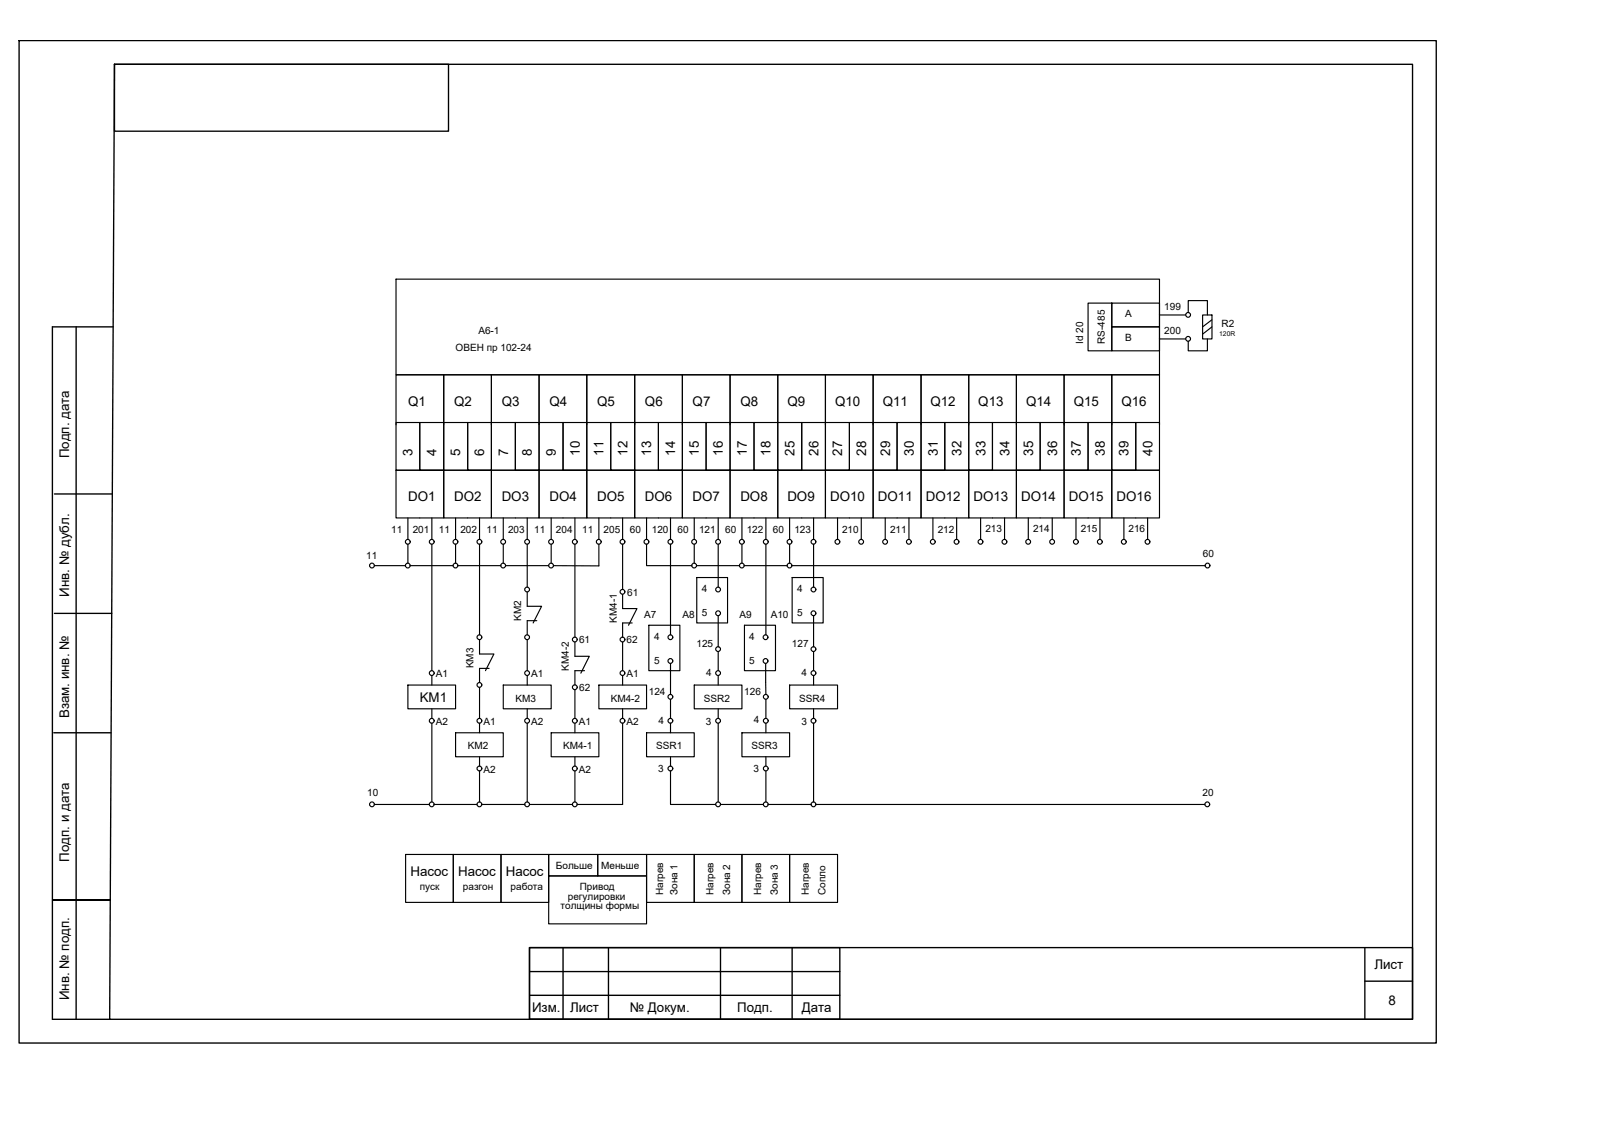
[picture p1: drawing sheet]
<svg xmlns="http://www.w3.org/2000/svg" width="297mm" height="210mm" viewBox="0 0 297 210" stroke-linecap="round" stroke-linejoin="round" font-family="sans-serif">
<g fill="none" stroke="#000" stroke-width=".25">
<path d="M3.5 7.5h263v185.9h-263zM21.2 11.9h240.9v177.1h-241.8zM21.2 11.9h62v12.4h-62zM14.1 60.6v128.4M21 60.6h-11.3v128.4h10.6M10.1 91.6h10.6M10.1 113.7h10.6M10 135.9h10.6M9.8 166.9h10.7M98.2 175.7h163.9v13.3h-163.9zM98.2 175.7h57.6v13.3h-57.6zM104.5 175.7v13.3"/>
<path d="M112.9 175.7v13.3M133.7 175.7v13.3M147 175.7v13.3M253.2 175.7v13.3M98.2 184.6h57.6M98.2 180.2h57.6M253.2 181.9h8.9"/>
</g>
<g fill="none" stroke="#000" stroke-width=".21">
<path d="M73.5 51.8h141.6v17.7h-141.6zM201.9 56.2h4.4v8.9h-4.4zM206.3 56.2h8.8v4.4h-8.8zM215.1 58.4h4.9M220.5 58v-2.3h3.5v2.7M223.1 58.4h1.8v4.5h-1.8zM224.9 59.3l-1.8 1.3M73.5 78.3h4.4v8.9h-4.4zM77.9 78.3v8.9h4.4v8.8h-8.8v-8.8h8.8v-8.9zM82.3 78.3v-8.8h-8.8v9.3M82.3 78.3h4.5v8.9h-4.5zM86.8 78.3v8.9h4.4v8.8h-8.9v-8.8h8.9v-8.9z"/>
<path d="M91.2 78.3v-8.8h-8.9v9.3M91.2 78.3h4.4v8.9h-4.4zM95.6 78.3v8.9h4.4v8.8h-8.8v-8.8h8.8v-8.9zM100 78.3v-8.8h-8.8v9.3M100 78.3h4.5v8.9h-4.5zM104.5 78.3v8.9h4.4v8.8h-8.9v-8.8h8.9v-8.9zM108.9 78.3v-8.8h-8.9v9.3M108.9 78.3h4.4v8.9h-4.4zM113.3 78.3v8.9h4.5v8.8h-8.9v-8.8h8.9v-8.9zM117.8 78.3v-8.8h-8.9v9.3M117.8 78.3h4.4v8.9h-4.4zM122.2 78.3v8.9h4.4v8.8h-8.8v-8.8h8.8v-8.9z"/>
<path d="M126.6 78.3v-8.8h-8.8v9.3M126.6 78.3h4.4v8.9h-4.4zM131 78.3v8.9h4.5v8.8h-8.9v-8.8h8.9v-8.9zM135.5 78.3v-8.8h-8.9v9.3M135.5 78.3h4.4v8.9h-4.4zM135.5 78.8v-9.3h8.8v8.8v-8.8h8.8v9.3M139.9 78.3v8.9h4.4v8.8h-8.8v-8.8h8.8v-8.9zM144.3 78.3v8.9h8.8v8.8h-8.8v-8.8h4.4v-8.9zM148.7 78.3h4.4v8.9h-4.4zM153.1 78.3v8.9h8.9v8.8h-8.9v-8.8h4.5v-8.9zM153.1 78.3v-8.8h8.9v9.3M157.6 78.3h4.4v8.9h-4.4z"/>
<path d="M162 78.3v8.9h8.9v8.8h-8.9v-8.8h4.4v-8.9zM162 78.3v-8.8h8.9v9.3M166.4 78.3h4.5v8.9h-4.5zM170.9 78.3v8.9h8.8v8.8h-8.8v-8.8h4.4v-8.9zM170.9 78.3v-8.8h8.8v9.3M175.3 78.3h4.4v8.9h-4.4zM179.7 78.3v8.9h8.9v8.8h-8.9v-8.8h4.4v-8.9zM179.7 78.3v-8.8h8.9v9.3M184.1 78.3h4.5v8.9h-4.5zM188.6 78.3v8.9h8.8v8.8h-8.8v-8.8h4.4v-8.9zM188.6 78.3v-8.8h8.8v9.3M193 78.3h4.4v8.9h-4.4z"/>
<path d="M197.4 78.3v8.9h8.9v8.8h-8.9v-8.8h4.5v-8.9zM197.4 78.3v-8.8h8.9v9.3M201.9 78.3h4.4v8.9h-4.4zM206.3 78.3v8.9h8.8v8.8h-8.8v-8.8h4.4v-8.9zM206.3 78.3v-8.8h8.8v9.3M206.3 60.6h8.8v4.5h-8.8zM210.7 78.3h4.4v8.9h-4.4zM215.1 62.9h4.9M224 62.9v2.2h-3.5v-1.8M224.9 60.6l-1.8 1.4M75.7 96v4M80.1 96v4"/>
<path d="M84.5 96v4M89 96v4M93.4 96v4M97.8 96v4M102.3 96v4M106.7 96v4M111.1 96v4M115.5 96v4M120 96v4M124.4 96v4M128.8 96v4M133.3 96v4"/>
<path d="M137.7 96v4M142.1 96v4M146.5 96v4M150.9 96v4M155.4 96v4M159.8 96v4M164.2 96v4M168.6 96v4M173.1 96v4M177.5 96v4M181.9 96v4M186.4 96v4"/>
<path d="M190.8 96v4M195.2 96v4M199.6 96v4M204.1 96v4M208.5 96v4M212.9 96v4M69.5 104.9h5.8M75.7 100.9v3.6M76.1 104.9h8M80.1 100.9v23.5M84.5 100.9v3.6M85 104.9h7.9"/>
<path d="M89 118.6v2.7h2.6l-1.5 3.1M89 100.9v16.8M93.4 100.9v3.6M93.8 104.9h8M97.8 109.8v2.6h2.7l-1.6 3.1M97.8 100.9v8M97.8 118.6v5.8M99.6 115.1h-1.8v2.6M102.3 100.9v3.6M106.7 119.1v2.6h2.6l-1.5 3.1M106.7 100.9v17.3M111.1 100.9v4h-8.4"/>
<path d="M115.5 110.2v2.6h2.7l-1.6 3.1M115.5 100.9v8.4M115.5 119.1v5.3M117.3 115.5h-1.8v2.7M120 100.9v3.9M120 104.9h8.4M120.4 115.9h5.7v8.5h-5.7zM124.4 100.9v16.8M128.8 100.9v3.6M129.3 107.1h5.7v8.4h-5.7zM129.3 104.9h7.9M133.3 100.9v8"/>
<path d="M133.3 114.2v5.8M137.7 100.9v3.6M138.1 115.9h5.8v8.5h-5.8zM138.1 104.9h8M142.1 100.9v16.8M146.5 100.9v3.6M147 107.1h5.7v8.4h-5.7zM147 104.9h76.6M150.9 100.9v8M150.9 114.2v5.8M75.7 127h8.8v4.4h-8.8zM80.1 125.3v1.7"/>
<path d="M80.1 131.4v1.8M80.1 134.1v14.6M84.5 135.9h8.9v4.4h-8.9zM89 127.5v5.7M89 134.1v1.8M90.7 123.9h-1.7v2.7M93.4 127h8.9v4.4h-8.9zM97.8 125.3v1.7M97.8 131.4v1.8M97.8 134.1v14.6M102.3 135.9h8.8v4.4h-8.8zM106.7 127.9v5.3"/>
<path d="M106.7 134.1v1.8M108.4 124.4h-1.7v2.6M111.1 127h8.9v4.4h-8.9zM115.5 125.3v1.7M115.5 131.4v1.8M115.5 134.1v15.1h-8.4M120 135.9h8.8v4.4h-8.8zM124.4 123v5.8M124.4 129.7v3.5M124.4 134.1v1.8M128.8 127h8.9v4.4h-8.9zM133.3 120.8v3.6"/>
<path d="M133.3 125.3v1.7M133.3 131.4v1.8M133.3 134.1v14.6M137.7 135.9h8.8v4.4h-8.8zM142.1 123v5.8M142.1 129.7v3.5M142.1 134.1v1.8M146.5 127h8.9v4.4h-8.9zM150.9 120.8v3.6M150.9 125.3v1.7M150.9 131.4v1.8M150.9 134.1v14.6"/>
<path d="M69.5 149.2h10.2M75.3 158.4h8.8v8.9h-8.8zM80.5 149.2h8M84.1 158.4h8.8v8.9h-8.8zM89 140.3v1.8M89 142.9v5.8M89.4 149.2h8M92.9 158.4h8.9v8.9h-8.9zM98.2 149.2h8M101.8 158.4h9.1v4h-9.1zM106.7 140.3v1.8M106.7 142.9v5.8"/>
<path d="M110.9 158.4h9.1v4h-9.1zM120 158.4h8.8v8.9h-8.8zM124.4 140.3v1.8M124.4 142.9v6.2M124.4 149.2h8.4M128.8 158.4h8.9v8.9h-8.9zM133.7 149.2h7.9M137.7 158.4h8.8v8.9h-8.8zM142.1 140.3v1.8M142.1 142.9v5.8M142.5 149.2h8M146.5 158.4h8.9v8.9h-8.9z"/>
<path d="M151.4 149.2h72.1M101.8 162.4h18.2v8.9h-18.2z"/>
<circle cx="220.4" cy="58.4" r=".44"/>
<circle cx="220.4" cy="62.8" r=".44"/>
<circle cx="69" cy="104.9" r=".44"/>
<circle cx="75.7" cy="100.5" r=".44"/>
<circle cx="75.7" cy="104.9" r=".44"/>
<circle cx="80.1" cy="100.5" r=".44"/>
<circle cx="84.5" cy="104.9" r=".44"/>
<circle cx="84.5" cy="100.5" r=".44"/>
<circle cx="88.9" cy="100.5" r=".44"/>
<circle cx="88.9" cy="118.2" r=".44"/>
<circle cx="93.4" cy="100.5" r=".44"/>
<circle cx="93.4" cy="104.9" r=".44"/>
<circle cx="97.8" cy="118.2" r=".44"/>
<circle cx="97.8" cy="100.5" r=".44"/>
<circle cx="97.8" cy="109.3" r=".44"/>
<circle cx="102.2" cy="100.5" r=".44"/>
<circle cx="102.2" cy="104.9" r=".44"/>
<circle cx="106.6" cy="100.5" r=".44"/>
<circle cx="106.6" cy="118.6" r=".44"/>
<circle cx="111.1" cy="100.5" r=".44"/>
<circle cx="115.5" cy="109.7" r=".44"/>
<circle cx="115.5" cy="100.5" r=".44"/>
<circle cx="115.5" cy="118.6" r=".44"/>
<circle cx="119.9" cy="100.5" r=".44"/>
<circle cx="124.4" cy="100.5" r=".44"/>
<circle cx="124.4" cy="118.2" r=".44"/>
<circle cx="128.8" cy="100.5" r=".44"/>
<circle cx="128.8" cy="104.9" r=".44"/>
<circle cx="133.2" cy="113.7" r=".44"/>
<circle cx="133.2" cy="100.5" r=".44"/>
<circle cx="133.2" cy="109.3" r=".44"/>
<circle cx="137.6" cy="100.5" r=".44"/>
<circle cx="137.6" cy="104.9" r=".44"/>
<circle cx="142" cy="118.2" r=".44"/>
<circle cx="142.1" cy="100.5" r=".44"/>
<circle cx="146.5" cy="100.5" r=".44"/>
<circle cx="146.5" cy="104.9" r=".44"/>
<circle cx="150.9" cy="109.3" r=".44"/>
<circle cx="150.9" cy="100.5" r=".44"/>
<circle cx="150.9" cy="113.7" r=".44"/>
<circle cx="155.4" cy="100.5" r=".44"/>
<circle cx="159.8" cy="100.5" r=".44"/>
<circle cx="164.2" cy="100.5" r=".44"/>
<circle cx="168.6" cy="100.5" r=".44"/>
<circle cx="173.1" cy="100.5" r=".44"/>
<circle cx="177.5" cy="100.5" r=".44"/>
<circle cx="181.9" cy="100.5" r=".44"/>
<circle cx="186.4" cy="100.5" r=".44"/>
<circle cx="190.8" cy="100.5" r=".44"/>
<circle cx="195.2" cy="100.5" r=".44"/>
<circle cx="199.6" cy="100.5" r=".44"/>
<circle cx="204.1" cy="100.5" r=".44"/>
<circle cx="208.5" cy="100.5" r=".44"/>
<circle cx="212.9" cy="100.5" r=".44"/>
<circle cx="224" cy="104.9" r=".44"/>
<circle cx="80.1" cy="133.7" r=".44"/>
<circle cx="80.1" cy="124.8" r=".44"/>
<circle cx="88.9" cy="127" r=".44"/>
<circle cx="88.9" cy="133.7" r=".44"/>
<circle cx="97.8" cy="124.8" r=".44"/>
<circle cx="97.8" cy="133.7" r=".44"/>
<circle cx="106.6" cy="127.4" r=".44"/>
<circle cx="106.6" cy="133.7" r=".44"/>
<circle cx="115.5" cy="124.8" r=".44"/>
<circle cx="115.5" cy="133.7" r=".44"/>
<circle cx="124.4" cy="122.6" r=".44"/>
<circle cx="124.4" cy="129.2" r=".44"/>
<circle cx="124.4" cy="133.7" r=".44"/>
<circle cx="133.2" cy="120.4" r=".44"/>
<circle cx="133.2" cy="124.8" r=".44"/>
<circle cx="133.2" cy="133.7" r=".44"/>
<circle cx="142" cy="122.6" r=".44"/>
<circle cx="142.1" cy="129.2" r=".44"/>
<circle cx="142.1" cy="133.7" r=".44"/>
<circle cx="150.9" cy="133.7" r=".44"/>
<circle cx="150.9" cy="124.8" r=".44"/>
<circle cx="150.9" cy="120.4" r=".44"/>
<circle cx="69" cy="149.1" r=".44"/>
<circle cx="80.1" cy="149.1" r=".44"/>
<circle cx="88.9" cy="149.1" r=".44"/>
<circle cx="88.9" cy="142.5" r=".44"/>
<circle cx="97.8" cy="149.1" r=".44"/>
<circle cx="106.6" cy="142.5" r=".44"/>
<circle cx="106.6" cy="149.1" r=".44"/>
<circle cx="124.4" cy="142.5" r=".44"/>
<circle cx="133.2" cy="149.1" r=".44"/>
<circle cx="142.1" cy="142.5" r=".44"/>
<circle cx="142.1" cy="149.1" r=".44"/>
<circle cx="150.9" cy="149.1" r=".44"/>
<circle cx="224" cy="149.1" r=".44"/>
</g>
<g font-size="2.5">
<text x="75.7" y="75.2">Q1</text>
<text x="84.3" y="75.2">Q2</text>
<text x="93.1" y="75.2">Q3</text>
<text x="102" y="75.2">Q4</text>
<text x="110.8" y="75.2">Q5</text>
<text x="119.7" y="75.2">Q6</text>
<text x="128.5" y="75.2">Q7</text>
<text x="137.4" y="75.2">Q8</text>
<text x="146.1" y="75.2">Q9</text>
<text x="154.9" y="75.2">Q10</text>
<text x="163.8" y="75.2">Q11</text>
<text x="172.6" y="75.2">Q12</text>
<text x="181.5" y="75.2">Q13</text>
<text x="190.4" y="75.2">Q14</text>
<text x="199.2" y="75.2">Q15</text>
<text x="208.1" y="75.2">Q16</text>
<text x="12.8" y="85" transform="rotate(-90 12.8 85)">Подп. дата</text>
<text x="76.5" y="84.5" transform="rotate(-90 76.5 84.5)">3</text>
<text x="81" y="84.5" transform="rotate(-90 81 84.5)">4</text>
<text x="85.4" y="84.5" transform="rotate(-90 85.4 84.5)">5</text>
<text x="89.8" y="84.5" transform="rotate(-90 89.8 84.5)">6</text>
<text x="94.3" y="84.5" transform="rotate(-90 94.3 84.5)">7</text>
<text x="98.7" y="84.5" transform="rotate(-90 98.7 84.5)">8</text>
<text x="103.1" y="84.5" transform="rotate(-90 103.1 84.5)">9</text>
<text x="107.6" y="84.5" transform="rotate(-90 107.6 84.5)">10</text>
<text x="112" y="84.5" transform="rotate(-90 112 84.5)">11</text>
<text x="116.4" y="84.5" transform="rotate(-90 116.4 84.5)">12</text>
<text x="120.8" y="84.5" transform="rotate(-90 120.8 84.5)">13</text>
<text x="125.3" y="84.5" transform="rotate(-90 125.3 84.5)">14</text>
<text x="129.7" y="84.5" transform="rotate(-90 129.7 84.5)">15</text>
<text x="134.1" y="84.5" transform="rotate(-90 134.1 84.5)">16</text>
<text x="138.5" y="84.5" transform="rotate(-90 138.5 84.5)">17</text>
<text x="142.9" y="84.5" transform="rotate(-90 142.9 84.5)">18</text>
<text x="147.4" y="84.5" transform="rotate(-90 147.4 84.5)">25</text>
<text x="151.8" y="84.5" transform="rotate(-90 151.8 84.5)">26</text>
<text x="156.2" y="84.5" transform="rotate(-90 156.2 84.5)">27</text>
<text x="160.7" y="84.5" transform="rotate(-90 160.7 84.5)">28</text>
<text x="165.1" y="84.5" transform="rotate(-90 165.1 84.5)">29</text>
<text x="169.5" y="84.5" transform="rotate(-90 169.5 84.5)">30</text>
<text x="174" y="84.5" transform="rotate(-90 174 84.5)">31</text>
<text x="178.4" y="84.5" transform="rotate(-90 178.4 84.5)">32</text>
<text x="182.8" y="84.5" transform="rotate(-90 182.8 84.5)">33</text>
<text x="187.3" y="84.5" transform="rotate(-90 187.3 84.5)">34</text>
<text x="191.7" y="84.5" transform="rotate(-90 191.7 84.5)">35</text>
<text x="196.1" y="84.5" transform="rotate(-90 196.1 84.5)">36</text>
<text x="200.5" y="84.5" transform="rotate(-90 200.5 84.5)">37</text>
<text x="205" y="84.5" transform="rotate(-90 205 84.5)">38</text>
<text x="209.4" y="84.5" transform="rotate(-90 209.4 84.5)">39</text>
<text x="213.8" y="84.5" transform="rotate(-90 213.8 84.5)">40</text>
<text x="75.7" y="92.9">DO1</text>
<text x="84.3" y="92.9">DO2</text>
<text x="93.1" y="92.9">DO3</text>
<text x="102" y="92.9">DO4</text>
<text x="110.8" y="92.9">DO5</text>
<text x="119.7" y="92.9">DO6</text>
<text x="128.5" y="92.9">DO7</text>
<text x="137.4" y="92.9">DO8</text>
<text x="146.1" y="92.9">DO9</text>
<text x="154" y="92.9">DO10</text>
<text x="162.9" y="92.9">DO11</text>
<text x="171.8" y="92.9">DO12</text>
<text x="180.6" y="92.9">DO13</text>
<text x="189.5" y="92.9">DO14</text>
<text x="198.3" y="92.9">DO15</text>
<text x="207.2" y="92.9">DO16</text>
<text x="12.8" y="110.6" transform="rotate(-90 12.8 110.6)">Инв. № дубл.</text>
<text x="77.9" y="130.1">KM1</text>
<text x="12.8" y="133.2" transform="rotate(-90 12.8 133.2)">Взам. инв. №</text>
<text x="12.8" y="159.8" transform="rotate(-90 12.8 159.8)">Подп. и дата</text>
<text x="76.1" y="162.4">Насос</text>
<text x="85" y="162.4">Насос</text>
<text x="93.8" y="162.4">Насос</text>
<text x="255" y="179.7">Лист</text>
<text x="12.8" y="185.4" transform="rotate(-90 12.8 185.4)">Инв. № подп.</text>
<text x="98.7" y="187.7">Изм.</text>
<text x="105.8" y="187.7">Лист</text>
<text x="116.9" y="187.7">№ Докум.</text>
<text x="136.8" y="187.7">Подп.</text>
<text x="148.7" y="187.7">Дата</text>
<text x="257.6" y="186.3">8</text>
</g>
<g font-size="1.9">
<text x="208.7" y="58.9">A</text>
<text x="216" y="57.5">199</text>
<text x="84.5" y="65.1">ОВЕН пр 102-24</text>
<text x="88.8" y="62">A6-1</text>
<text x="201" y="63.7" transform="rotate(-90 201 63.7)">Id 20</text>
<text x="205" y="63.7" transform="rotate(-90 205 63.7)">RS-485</text>
<text x="208.7" y="63.3">B</text>
<text x="216" y="62">200</text>
<text x="226.6" y="60.6">R2</text>
<text x="72.6" y="98.9">11</text>
<text x="76.6" y="98.7">201</text>
<text x="81.4" y="98.9">11</text>
<text x="85.4" y="98.7">202</text>
<text x="90.3" y="98.9">11</text>
<text x="94.3" y="98.7">203</text>
<text x="99.1" y="98.9">11</text>
<text x="103.2" y="98.7">204</text>
<text x="108" y="98.9">11</text>
<text x="112" y="98.7">205</text>
<text x="116.9" y="98.9">60</text>
<text x="120.9" y="98.9">120</text>
<text x="125.7" y="98.9">60</text>
<text x="129.7" y="98.7">121</text>
<text x="134.6" y="98.9">60</text>
<text x="138.5" y="98.7">122</text>
<text x="143.4" y="98.9">60</text>
<text x="147.4" y="98.7">123</text>
<text x="156.2" y="98.7">210</text>
<text x="165.1" y="98.7">211</text>
<text x="174" y="98.7">212</text>
<text x="182.8" y="98.7">213</text>
<text x="191.7" y="98.7">214</text>
<text x="200.5" y="98.7">215</text>
<text x="209.4" y="98.7">216</text>
<text x="67.9" y="103.6">11</text>
<text x="223.2" y="103.3">60</text>
<text x="116.4" y="110.5">61</text>
<text x="130.2" y="109.8">4</text>
<text x="147.9" y="109.8">4</text>
<text x="96.7" y="115.1" transform="rotate(-90 96.7 115.1)">KM2</text>
<text x="107.4" y="119.2">61</text>
<text x="114.4" y="115.5" transform="rotate(-90 114.4 115.5)">KM4-1</text>
<text x="116.2" y="119.2">62</text>
<text x="119.5" y="114.6">A7</text>
<text x="121.4" y="118.7">4</text>
<text x="126.6" y="114.6">A8</text>
<text x="130.2" y="114.2">5</text>
<text x="137.2" y="114.6">A9</text>
<text x="139" y="118.7">4</text>
<text x="143" y="114.6">A10</text>
<text x="147.9" y="114.2">5</text>
<text x="80.8" y="125.5">A1</text>
<text x="87.9" y="123.9" transform="rotate(-90 87.9 123.9)">KM3</text>
<text x="98.5" y="125.5">A1</text>
<text x="105.6" y="124.4" transform="rotate(-90 105.6 124.4)">KM4-2</text>
<text x="116.2" y="125.5">A1</text>
<text x="121.4" y="123.1">5</text>
<text x="129.2" y="120">125</text>
<text x="131" y="125.3">4</text>
<text x="139" y="123.1">5</text>
<text x="146.9" y="120">127</text>
<text x="148.7" y="125.3">4</text>
<text x="95.6" y="130.1">KM3</text>
<text x="107.5" y="128">62</text>
<text x="113.3" y="130.1">KM4-2</text>
<text x="120.4" y="128.8">124</text>
<text x="130.6" y="130.1">SSR2</text>
<text x="138.1" y="128.8">126</text>
<text x="148.3" y="130.1">SSR4</text>
<text x="80.8" y="134.4">A2</text>
<text x="89.7" y="134.4">A1</text>
<text x="98.5" y="134.4">A2</text>
<text x="107.4" y="134.4">A1</text>
<text x="116.2" y="134.4">A2</text>
<text x="122.2" y="134.2">4</text>
<text x="131" y="134.4">3</text>
<text x="139.9" y="134.1">4</text>
<text x="148.7" y="134.4">3</text>
<text x="86.8" y="139">KM2</text>
<text x="89.7" y="143.3">A2</text>
<text x="104.5" y="139">KM4-1</text>
<text x="107.4" y="143.3">A2</text>
<text x="121.7" y="139">SSR1</text>
<text x="122.1" y="143.2">3</text>
<text x="139.4" y="139">SSR3</text>
<text x="139.8" y="143.2">3</text>
<text x="68.1" y="147.6">10</text>
<text x="223.1" y="147.6">20</text>
<text x="103.2" y="161.1">Больше</text>
<text x="111.5" y="161.1">Меньше</text>
<text x="77.9" y="165.1">пуск</text>
<text x="85.9" y="165.1">разгон</text>
<text x="94.7" y="165.1">работа</text>
<text x="105.4" y="166.9">регулировки</text>
<text x="107.6" y="165.1">Привод</text>
<text x="123" y="166" transform="rotate(-90 123 166)">Нагрев</text>
<text x="125.7" y="166" transform="rotate(-90 125.7 166)">Зона 1</text>
<text x="132.4" y="166" transform="rotate(-90 132.4 166)">Нагрев</text>
<text x="135.5" y="166" transform="rotate(-90 135.5 166)">Зона 2</text>
<text x="141.2" y="166" transform="rotate(-90 141.2 166)">Нагрев</text>
<text x="144.3" y="166" transform="rotate(-90 144.3 166)">Зона 3</text>
<text x="150.1" y="166" transform="rotate(-90 150.1 166)">Нагрев</text>
<text x="153.1" y="166" transform="rotate(-90 153.1 166)">Сопло</text>
<text x="104" y="168.6">толщины формы</text>
</g>
<text font-size="1.2" x="226.2" y="62.4">120R</text>
</svg>
